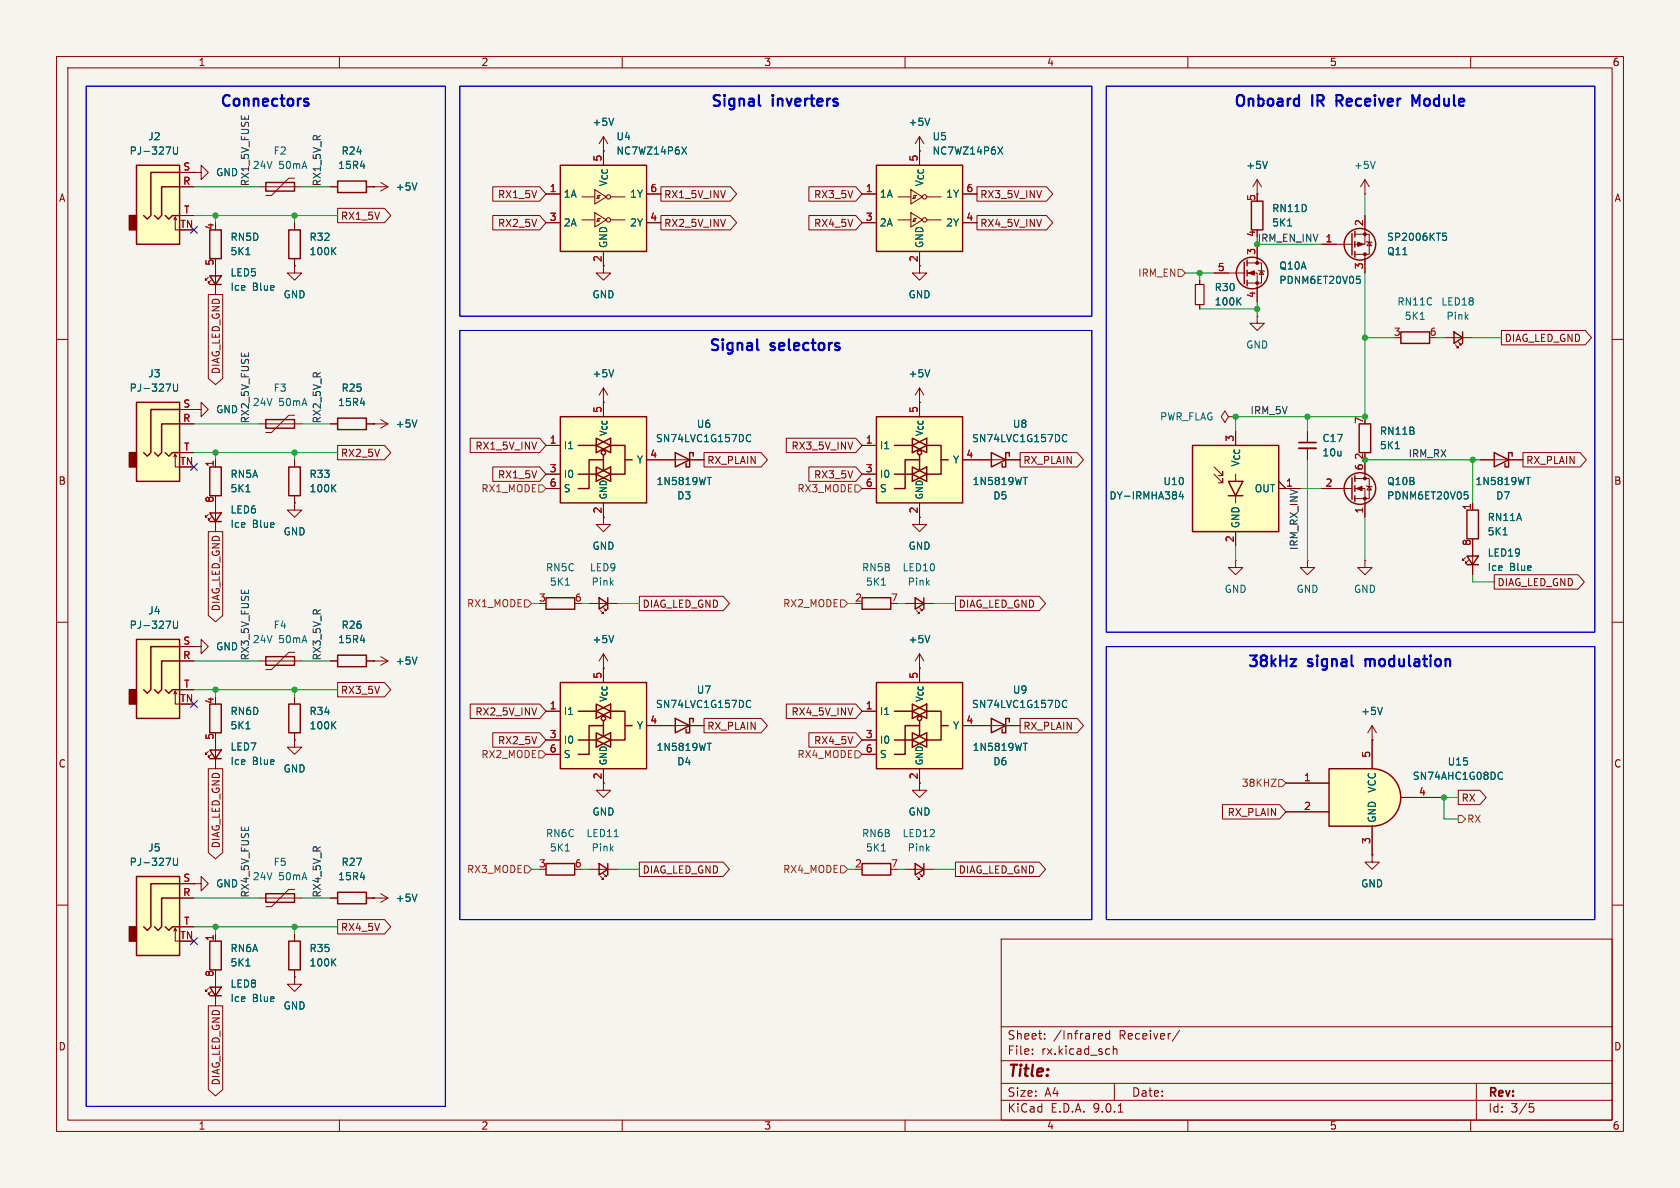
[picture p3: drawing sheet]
<svg xmlns="http://www.w3.org/2000/svg" width="297mm" height="210mm" viewBox="0 0 297 210" stroke-linecap="round" stroke-linejoin="round" font-family="sans-serif">
<path d="M0 0h297v210h-297z" fill="#f5f4ef" stroke="#f5f4ef" stroke-width=".18"/>
<g fill="none" stroke="#840000" stroke-width=".18">
<path d="M10 10h277v190h-277zM12 12h273v186h-273zM60 10v2M110 10v2M160 10v2M210 10v2M260 10v2M222.2 31.8l-.7 1.2M222.2 31.8l.8 1.2M222.2 31.8v2.5M241.3 38.1v5.1h-1.8M241.3 34.3h.1"/>
<path d="M241.3 31.8v2.5M241.3 31.8l-.8 1.2M241.3 31.8l.8 1.2M36.8 49l-.5 .5v-.2v.2h.3M37.3 49.5l-.5 .5v-.2v.2h.3M38.1 47v5.1M106.7 47v1.3h1.2l-1.2 1.2-1.3-1.2h1.3M162.6 47v1.3h1.2l-1.2 1.2-1.3-1.2h1.3M233.7 43.2h5.3M239.5 41.4h2.6v3.6h-2.6M241.3 45v3.3M241.6 42.7l.1 .1h.7l.2 .1"/>
<path d="M242.1 42.8l.3 .6h-.7zM10 60h2M106.7 71.1h.1M106.7 68.6l-.8 1.3M106.7 68.6l.7 1.3M106.7 68.6v2.5M285 60h2M106.7 91.4v1.3h1.2l-1.2 1.3-1.3-1.3h1.3M162.6 91.4v1.3h1.2l-1.2 1.3-1.3-1.3h1.3M231.1 99.1v1.2h1.3l-1.3 1.3-1.2-1.3h1.2M231.1 99.1h.1M233.7 86.4h5.3"/>
<path d="M239.5 84.6h2.6v3.5h-2.6M239.5 86.4h1.8v5M241.3 81.3v3.3M241.6 85.9l.1 .1h.7l.2 .1M242.1 86l.3 .6h-.7zM259.1 98.6l-.5 .5v-.3v.3h.2M259.6 99.1l-.5 .5v-.3v.3h.2M260.3 88.9v1.3M260.3 96.5v5.1M261.6 81.3h7.6M10 110h2M104.1 106.7h5.1"/>
<path d="M106.2 108l.5 .5h-.3h.3v-.3M106.7 107.4l.5 .6h-.3h.3v-.3M106.7 118.1h.1M106.7 115.6v2.5M106.7 115.6l-.8 1.2M106.7 115.6l.7 1.2M160 106.7h5.1M162.1 108l.5 .5h-.3h.3v-.3M162.6 107.4l.5 .6h-.3h.3v-.3M285 110h2M10 160h2M177 166h108v32h-108z"/>
<path d="M285 160h2M60 198v2M110 198v2M160 198v2M177 194.5h108M177 191.5h108M177 187.5h108M177 181.5h108M182.5 186.3v.1M182.5 185.5v.1M184.7 183.6v.1M184.7 182.8v.1"/>
<path d="M194.4 182.7l.4 .1 .1 .3-.7 .1M194.8 183.6l-.4 .1M196.2 182.8l-.5-.1-.2 .3v.4l.1 .2h.6M196.2 182.2v1.5M196.8 184.9v1.5M196.8 185.5l.2-.1 .4 .1 .1 .9M197 191.5v3M197.7 196.6h.8M208.5 182.1l-1.3 2M210 198v2M260 198v2M261 191.5v6.5"/>
<path d="M270.4 195.1h.7M270.5 195.7h.4l.3 .3-.2 .5-.5 .1"/>
</g>
<g fill="none" stroke="#840000" stroke-width=".25">
<path d="M221.2 35.6h2.1v5h-2.1zM37.1 48.8h2l-1 1.5zM37.1 50.3h2M239 41.3v3.8M239.5 40.9v1M239.5 42.7v1M239.5 44.5v1M240.3 74.9h2v5.1h-2zM239 84.5v3.8M239.5 84.1v1M239.5 85.9v1M239.5 87.6v1"/>
<path d="M259.3 90.2h2.1v5.1h-2.1zM259.3 98.3h2.1l-1.1 1.5zM259.3 99.8h2.1M264.2 80l2.5 1.3-2.5 1.3zM267.3 80.6v-.6h-.6v2.6h-.6v-.7M105.9 105.7l1.5 1-1.5 1zM107.4 105.7v2M152.4 105.7h5.1v2h-5.1zM161.8 105.7l1.5 1-1.5 1zM163.3 105.7v2"/>
<circle cx="240.4" cy="43.2" r="2.79"/>
<circle cx="240.4" cy="86.4" r="2.79"/>
</g>
<g fill="none" stroke="#006464" stroke-width=".18">
<path d="M224.1 28.5l-.5 1.3M227.6 39.9h.7M243.1 28.5l-.4 1.3M255.1 41.2h.6M255.2 41.7h.3l.2 .2v.5l-.5 .1M108.5 65.3l-.4 1.3M246.7 79.3h.7M258.9 86.9h.6M259 87.4h.3l.3 .3-.2 .4-.4 .1M265.7 94.6h.7M269.8 84.4h.7M108.5 112.3l-.4 1.3"/>
<path d="M155.8 103.4h.7"/>
</g>
<g fill="#840000" stroke="#840000" stroke-width=".18">
<path d="M240 42.8l1 .4-1 .4z"/>
<path d="M239.8 86.4l1-.4v.7z"/>
<circle cx="241.3" cy="45" r=".25"/>
<circle cx="241.3" cy="41.4" r=".25"/>
<circle cx="241.3" cy="84.6" r=".25"/>
<circle cx="241.3" cy="88.1" r=".25"/>
</g>
<path d="M24.1 154.9h7.6v14h-7.6z" fill="#ffffc2"/>
<path d="M22.9 163.8h1.2v2.6h-1.2z" fill="#840000" stroke="#840000" stroke-width=".25"/>
<path d="M59.7 32h5.1v2h-5.1zM24.1 154.9h7.6v14h-7.6zM31.7 158.8h-3.1v5l-.7 .7-.6-.7M31.7 156.2h-5v7.6l-.7 .7-.6-.7M29.2 163.8l.6 .7 .7-.7h1.2" fill="none" stroke="#840000" stroke-width=".25"/>
<path d="M58.4 33h1.3M64.8 33h1.2M66 116.8h.1M66 116.8h2.6M67.3 116.1l1.3 .7M68.6 116.8l-1.3 .8M31.7 156.2h2.6M31.7 158.8h2.6M30.7 164.6l.3-.5v2.3h.7M31 164.1l.2 .5M31.7 163.8h2.6" fill="none" stroke="#840000" stroke-width=".18"/>
<path d="M63.7 29.4h.8M73.7 116.1l-.4 1.3M30.7 151.7v1l.2 .3 .4-.1 .1-.2v-1" fill="none" stroke="#006464" stroke-width=".18"/>
<path d="M24.1 29.2h7.6v14h-7.6z" fill="#ffffc2"/>
<path d="M22.9 38.1h1.2v2.5h-1.2z" fill="#840000" stroke="#840000" stroke-width=".25"/>
<path d="M24.1 29.2h7.6v14h-7.6zM29.2 38.1l.6 .6 .7-.6h1.2M31.7 33h-3.1v5.1l-.7 .6-.6-.6M31.7 30.5h-5v7.6l-.7 .6-.6-.6M47 32.3h5.1v1.5h-5.1zM37.1 40.6h2v5.1h-2zM51.1 40.6h2v5.1h-2zM175.3 80l2.5 1.3-2.5 1.3zM178.4 80.6v-.6h-.6v2.6h-.6v-.7" fill="none" stroke="#840000" stroke-width=".25"/>
<g fill="none" stroke="#840000" stroke-width=".18">
<path d="M30.7 38.9l.3-.5v2.2h.7M31 38.4l.2 .5M31.7 30.5h2.6M31.7 33h2.6M31.7 38.1h2.6M34.3 30.5h1.3v1.3l1.2-1.3-1.2-1.3v1.3M34.3 30.5h.1M45.7 33h7.6M52.1 31.5h-1l-3.1 3h-1M52.1 39.4v1.2M66 33h.1M66 33h2.6"/>
<path d="M67.3 32.3l1.3 .7M68.6 33l-1.3 .8M52.1 47v1.3h-1.3l1.3 1.2 1.2-1.2h-1.2M52.1 47h.1M52.1 45.7v1.3M66 74.9h.1M66 74.9h2.6M67.3 74.2l1.3 .7M68.6 74.9l-1.3 .8M162.6 71.1h.1M162.6 68.6l-.8 1.3M162.6 68.6l.7 1.3"/>
<path d="M162.6 68.6v2.5M52.1 88.9v1.3h-1.3l1.3 1.2 1.2-1.2h-1.2M52.1 88.9h.1M172.7 81.3h7.6M218.4 99.1v1.2h1.3l-1.3 1.3-1.2-1.3h1.2M218.4 99.1h.1"/>
</g>
<path d="M30.7 26v1l.2 .2h.4l.1-.2v-1M73.7 32.3l-.4 1.3M43.5 45h.7M58.8 44.3l.6 .7M59.4 43.8l-.7 .7M73.7 74.2l-.4 1.3M164.4 65.3l-.4 1.3M180.9 84.4h.7" fill="none" stroke="#006464" stroke-width=".18"/>
<path d="M154.9 73.7h15.3v15.2h-15.3z" fill="#ffffc2"/>
<path d="M158.1 78.7h3.2M158.1 83.8h3.2" fill="none" stroke="#ffffc2" stroke-width=".18"/>
<path d="M166.4 81.3h1.2z" fill="#ffffc2"/>
<g fill="none" stroke="#840000" stroke-width=".25">
<path d="M154.9 73.7h15.3v15.2h-15.3zM158.1 78.7h3.2M161.3 77.5l1.3 .6-1.3 .6zM161.3 78.7l1.3 .7-1.3 .6zM162.6 78.1l1.2-.6v1.2zM162.6 79.4l1.2-.7v1.3zM163.8 78.7h2.6v5.1h-2.6M158.1 83.8h3.2M161.3 82.6l1.3 .6-1.3 .6zM161.3 83.8l1.3 .7-1.3 .6zM162.6 81.3h-2.6v5.1h-1.9M162.6 83.2l1.2-.6v1.2z"/>
<path d="M162.6 84.5l1.2-.7v1.3zM162.6 80.5v2.7M166.4 81.3h1.2"/>
<circle cx="162.6" cy="80" r=".38"/>
</g>
<path d="M152.4 78.7h2.5M162.6 71.1v2.6M152.4 83.8h2.5M152.4 86.4h2.5M162.6 88.9v2.5M170.2 81.3h2.5M162.6 118.1h.1M162.6 115.6v2.5M162.6 115.6l-.8 1.2M162.6 115.6l.7 1.2" fill="none" stroke="#840000" stroke-width=".18"/>
<path d="M187.9 77.9l.3 .2 .4-.1M188.6 76.9l-.4-.1-.3 .2M164.4 112.3l-.4 1.3" fill="none" stroke="#006464" stroke-width=".18"/>
<path d="M99.1 120.7h15.2v15.2h-15.2z" fill="#ffffc2"/>
<path d="M102.2 125.7h3.2M102.2 130.8h3.2" fill="none" stroke="#ffffc2" stroke-width=".18"/>
<path d="M110.5 128.3h1.3z" fill="#ffffc2"/>
<g fill="none" stroke="#840000" stroke-width=".25">
<path d="M47 116.1h5.1v1.5h-5.1zM59.7 115.8h5.1v2.1h-5.1zM99.1 120.7h15.2v15.2h-15.2zM102.2 125.7h3.2M102.2 130.8h3.2M105.4 124.5l1.3 .6-1.3 .6zM105.4 125.7l1.3 .7-1.3 .6zM105.4 129.5l1.3 .7-1.3 .6zM105.4 130.8l1.3 .6-1.3 .7zM106.7 128.3h-2.6v5.1h-1.9M106.7 125.1l1.2-.6v1.2zM106.7 126.4l1.2-.7v1.3z"/>
<path d="M106.7 130.2l1.2-.7v1.3zM106.7 131.4l1.2-.6v1.3zM106.7 127.5v2.7M107.9 125.7h2.6v5.1h-2.6M110.5 128.3h1.3M47 158h5.1v1.5h-5.1zM59.7 157.7h5.1v2.1h-5.1z"/>
<circle cx="106.7" cy="127" r=".38"/>
</g>
<g fill="none" stroke="#840000" stroke-width=".18">
<path d="M45.7 116.8h7.6M52.1 115.3h-1l-3.1 3.1h-1M58.4 116.8h1.3M64.8 116.8h1.2M106.7 118.1v2.6M96.5 125.7h2.6M96.5 130.8h2.6M96.5 133.4h2.6M106.7 135.9v2.5M114.3 128.3h2.5M34.3 156.2h1.3v1.3l1.2-1.3-1.2-1.3v1.3M34.3 156.2h.1"/>
<path d="M45.7 158.8h7.6M52.1 157.2h-1l-3.1 3.1h-1M58.4 158.8h1.3M64.8 158.8h1.2"/>
</g>
<path d="M63.7 113.2h.8M132 124.9l.4 .2 .3-.1M132.7 123.9l-.3-.1-.4 .2M63.7 155.1h.8" fill="none" stroke="#006464" stroke-width=".18"/>
<path d="M99.1 73.7h15.2v15.2h-15.2z" fill="#ffffc2"/>
<path d="M102.2 78.7h3.2M102.2 83.8h3.2" fill="none" stroke="#ffffc2" stroke-width=".18"/>
<path d="M110.5 81.3h1.3z" fill="#ffffc2"/>
<g fill="none" stroke="#840000" stroke-width=".25">
<path d="M99.1 73.7h15.2v15.2h-15.2zM102.2 78.7h3.2M105.4 77.5l1.3 .6-1.3 .6zM105.4 78.7l1.3 .7-1.3 .6zM106.7 78.1l1.2-.6v1.2zM106.7 79.4l1.2-.7v1.3zM107.9 78.7h2.6v5.1h-2.6M102.2 83.8h3.2M105.4 82.6l1.3 .6-1.3 .6zM105.4 83.8l1.3 .7-1.3 .6zM106.7 81.3h-2.6v5.1h-1.9M106.7 83.2l1.2-.6v1.2z"/>
<path d="M106.7 84.5l1.2-.7v1.3zM106.7 80.5v2.7M110.5 81.3h1.3M96.5 105.7h5.1v2h-5.1zM119.4 127l2.5 1.3-2.5 1.2zM122.6 127.6v-.6h-.7v2.5h-.6v-.6M175.3 127l2.5 1.3-2.5 1.2zM178.4 127.6v-.6h-.6v2.5h-.6v-.6M96.5 152.7h5.1v2h-5.1zM105.9 152.7l1.5 1-1.5 1zM107.4 152.7v2M152.4 152.7h5.1v2h-5.1z"/>
<circle cx="106.7" cy="80" r=".38"/>
</g>
<g fill="none" stroke="#840000" stroke-width=".18">
<path d="M96.5 78.7h2.6M106.7 71.1v2.6M96.5 83.8h2.6M96.5 86.4h2.6M106.7 88.9v2.5M114.3 81.3h2.5M52.1 130.8v1.3h-1.3l1.3 1.3 1.2-1.3h-1.2M52.1 130.8h.1M106.7 138.4v1.3h1.2l-1.2 1.3-1.3-1.3h1.3M116.8 128.3h7.7M162.6 138.4v1.3h1.2l-1.2 1.3-1.3-1.3h1.3M172.7 128.3h7.6"/>
<path d="M104.1 153.7h5.1M106.2 154.9l.5 .5h-.3h.3v-.2M106.7 154.4l.5 .5h-.3h.3v-.2"/>
</g>
<path d="M132 77.9l.4 .2 .3-.1M132.7 76.9l-.3-.1-.4 .2M99.9 103.4h.8M125 131.4h.7M180.9 131.4h.7M99.9 150.4h.8M108.6 147.9h.7M155.8 150.4h.7" fill="none" stroke="#006464" stroke-width=".18"/>
<path d="M154.9 120.7h15.3v15.2h-15.3z" fill="#ffffc2"/>
<path d="M158.1 125.7h3.2M158.1 130.8h3.2" fill="none" stroke="#ffffc2" stroke-width=".18"/>
<path d="M166.4 128.3h1.2z" fill="#ffffc2"/>
<g fill="none" stroke="#840000" stroke-width=".25">
<path d="M247.6 58.7h5.1v2h-5.1zM154.9 120.7h15.3v15.2h-15.3zM158.1 125.7h3.2M158.1 130.8h3.2M161.3 124.5l1.3 .6-1.3 .6zM161.3 125.7l1.3 .7-1.3 .6zM161.3 129.5l1.3 .7-1.3 .6zM161.3 130.8l1.3 .6-1.3 .7zM162.6 128.3h-2.6v5.1h-1.9M162.6 125.1l1.2-.6v1.2zM162.6 126.4l1.2-.7v1.3zM162.6 130.2l1.2-.7v1.3z"/>
<path d="M162.6 131.4l1.2-.6v1.3zM162.6 127.5v2.7M163.8 125.7h2.6v5.1h-2.6M166.4 128.3h1.2M161.8 152.7l1.5 1-1.5 1zM163.3 152.7v2"/>
<circle cx="162.6" cy="127" r=".38"/>
</g>
<path d="M162.6 118.1v2.6M152.4 125.7h2.5M152.4 130.8h2.5M152.4 133.4h2.5M162.6 135.9v2.5M170.2 128.3h2.5M160 153.7h5.1M162.1 154.9l.5 .5h-.3h.3v-.2M162.6 154.4l.5 .5h-.3h.3v-.2" fill="none" stroke="#840000" stroke-width=".18"/>
<path d="M251.1 56.5h.7M187.9 124.9l.3 .2 .4-.1M188.6 123.9l-.4-.1-.3 .2" fill="none" stroke="#006464" stroke-width=".18"/>
<path d="M210.8 78.7h15.3v15.3h-15.3z" fill="#ffffc2"/>
<g fill="none" stroke="#840000" stroke-width=".18">
<path d="M212.1 49.5v.8M212.1 53.8v.8M214.6 48.3h5.4M220.5 46.5h2.5v3.5h-2.5M220.5 48.3h1.7v5M222.2 55.9v1.3h1.3l-1.3 1.2-1.2-1.2h1.2M222.2 55.9h.1M222.2 43.2v3.3M222.5 47.8l.1 .1h.8l.1 .1M223 47.9l.4 .6h-.8zM255.3 59.7h5M217.2 73.7l-.7-1.1-.6 1.1 .6 1 .7-1h1.2"/>
<path d="M218.4 73.7h.1M231.1 76.2v2M231.1 79.2v2.1M257.3 61l.5 .5h-.2h.2v-.3M257.8 60.5l.5 .5h-.2h.2v-.3M116.8 81.3h7.7M214.6 82.6l1.6 1.5v-.8v.8h-.8M214.6 83.8l1.6 1.5v-.7v.7h-.8M218.4 83.8v1.3M218.4 87.6v1.3M218.4 94v2.5M226.1 86.4h3.8"/>
<path d="M226.1 85.1l1.2 1.3M241.3 99.1v1.2h1.3l-1.3 1.3-1.3-1.3h1.3M241.3 99.1h.1M34.3 114.3h1.3v1.3l1.2-1.3-1.2-1.3v1.3M34.3 114.3h.1M36.8 132.8l-.5 .6v-.3v.3h.3M37.3 133.4l-.5 .5v-.3v.3h.3M38.1 130.8v5.1M52.1 123.2v1.3M52.1 129.5v1.3M66 158.8h.1M66 158.8h2.6"/>
<path d="M67.3 158l1.3 .8M68.6 158.8l-1.3 .7M36.8 174.8l-.5 .5v-.3v.3h.3M37.3 175.3l-.5 .5v-.3v.3h.3M38.1 165.1v1.3M38.1 172.7v5.1M52.1 172.7v1.3h-1.3l1.3 1.3 1.2-1.3h-1.2M52.1 172.7h.1M52.1 165.1v1.3M52.1 171.5v1.2"/>
</g>
<g fill="none" stroke="#840000" stroke-width=".25">
<path d="M220 46.4v3.8M220.5 46v1M220.5 47.8v1M220.5 49.5v1M257 58.7l1.6 1-1.6 1zM258.6 58.7v2M210.8 78.7h15.3v15.3h-15.3zM119.4 80l2.5 1.3-2.5 1.3zM122.6 80.6v-.6h-.7v2.6h-.6v-.7M217.2 85.1h2.5l-1.3 2.5zM217.2 87.6h2.5M37.1 124.5h2v5h-2z"/>
<path d="M37.1 132.6h2l-1 1.5zM37.1 134.1h2M51.1 124.5h2v5h-2zM37.1 166.4h2v5.1h-2zM37.1 174.5h2l-1 1.5zM37.1 176h2M51.1 166.4h2v5.1h-2z"/>
<circle cx="221.4" cy="48.3" r="2.79"/>
</g>
<g fill="none" stroke="#006464" stroke-width=".18">
<path d="M218.9 53.2l.5 .7M219.4 52.6l-.7 .8M239.8 48.8h.6M240 49.3h.3l.2 .3-.1 .4-.4 .1M125 84.4h.7M208.8 86.9l-.3 .9h.8M209.1 87.4v.8M43.5 128.8h.7M58.8 128.1l.6 .7M59.4 127.6l-.7 .7M73.7 158.1l-.4 1.2M43.5 170.8h.7"/>
<path d="M58.8 170l.6 .8M59.4 169.5l-.7 .7"/>
</g>
<path d="M229.6 78.2h3.1" fill="none" stroke="#840000" stroke-width=".3"/>
<path d="M229.6 79.2h3.1" fill="none" stroke="#840000" stroke-width=".33"/>
<path d="M211.3 50.3h1.6v3.5h-1.6z" fill="none" stroke="#840000" stroke-width=".2"/>
<g fill="#840000" stroke="#840000" stroke-width=".18">
<path d="M220.7 48.3l1-.4v.7z"/>
<circle cx="222.2" cy="46.5" r=".25"/>
<circle cx="222.2" cy="50" r=".25"/>
</g>
<path d="M154.9 29.2h15.3v15.3h-15.3z" fill="#ffffc2"/>
<path d="M154.9 29.2h15.3v15.3h-15.3z" fill="none" stroke="#840000" stroke-width=".25"/>
<g fill="none" stroke="#840000" stroke-width=".18">
<path d="M106.7 24.1l-.8 1.3M106.7 24.1l.7 1.3M106.7 24.1v2.6M152.4 34.3h2.5M152.4 39.4h2.5M158.7 34.8h2.3M158.7 38.9h2.3M161 33.5l2.1 1.3-2.1 1.3zM161 37.6l2.1 1.3-2.1 1.2zM161.3 35.1h.5v-.6h-.3v.6M161.3 39.1h.5v-.5h-.3v.5M161.8 34.5h.3"/>
<path d="M161.8 38.6h.3M163.8 34.8h2.6M163.8 38.9h2.6M170.2 34.3h2.5M170.2 39.4h2.5M162.6 44.5v2.5M242.6 130.8h.1M242.6 128.3l-.8 1.2M242.6 128.3l.7 1.2M242.6 128.3v2.5"/>
<circle cx="163.4" cy="34.8" r=".38"/>
<circle cx="163.4" cy="38.9" r=".38"/>
</g>
<path d="M108.5 20.9l-.4 1.3M176.4 26l.9 1.2M177.3 26l-.9 1.2M244.4 125l-.4 1.3" fill="none" stroke="#006464" stroke-width=".18"/>
<path d="M242.6 135.9a5.1 5.1 0 0 1 5 5.1 5.1 5.1 0 0 1-5 5.1z" fill="#ffffc2" stroke="#ffffc2" stroke-width=".18"/>
<path d="M234.9 135.9h7.7v10.2h-7.7z" fill="#ffffc2"/>
<path d="M234.9 135.9h7.7a5.1 5.1 0 0 1 5 5.1 5.1 5.1 0 0 1-5 5.1h-7.7z" fill="none" stroke="#840000" stroke-width=".25"/>
<path d="M162.6 24.1l-.8 1.3M162.6 24.1l.7 1.3M162.6 24.1v2.6M227.3 138.4h7.6M242.6 130.8v5.1M227.3 143.5h7.6M242.6 151.1v1.3h1.2l-1.2 1.3-1.3-1.3h1.3M242.6 151.1h.1M242.6 146.1v5M247.6 141h7.7" fill="none" stroke="#840000" stroke-width=".18"/>
<path d="M164.4 20.9l-.4 1.3M265.2 136.5l.4 .1M265.6 137.7l-.4 .1" fill="none" stroke="#006464" stroke-width=".18"/>
<path d="M99.1 29.2h15.2v15.3h-15.2z" fill="#ffffc2"/>
<path d="M99.1 29.2h15.2v15.3h-15.2zM47 74.2h5.1v1.5h-5.1zM59.7 73.9h5.1v2h-5.1zM37.1 82.6h2v5h-2zM51.1 82.6h2v5h-2z" fill="none" stroke="#840000" stroke-width=".25"/>
<g fill="none" stroke="#840000" stroke-width=".18">
<path d="M96.5 34.3h2.6M96.5 39.4h2.6M102.9 34.8h2.3M102.9 38.9h2.3M105.2 33.5l2 1.3-2 1.3zM105.2 37.6l2 1.3-2 1.2zM105.4 35.1h.5v-.6h-.2v.6M105.4 39.1h.5v-.5h-.2v.5M105.9 34.5h.3M105.9 38.6h.3M107.9 34.8h2.6M107.9 38.9h2.6"/>
<path d="M114.3 34.3h2.5M114.3 39.4h2.5M106.7 44.5v2.5M45.7 74.9h7.6M52.1 73.4h-1l-3.1 3.1h-1M58.4 74.9h1.3M64.8 74.9h1.2M38.1 81.3v1.3M52.1 81.3v1.3M52.1 87.6v1.3"/>
<circle cx="107.6" cy="34.8" r=".38"/>
<circle cx="107.6" cy="38.9" r=".38"/>
</g>
<path d="M120.5 26l.9 1.2M121.4 26l-.9 1.2M63.7 71.3h.8M43.5 86.9h.7M58.8 86.2l.6 .7M59.4 85.7l-.7 .7" fill="none" stroke="#006464" stroke-width=".18"/>
<path d="M24.1 113h7.6v14h-7.6z" fill="#ffffc2"/>
<path d="M22.9 121.9h1.2v2.6h-1.2z" fill="#840000" stroke="#840000" stroke-width=".25"/>
<path d="M37.1 90.7h2l-1 1.5zM37.1 92.2h2M24.1 113h7.6v14h-7.6zM31.7 116.8h-3.1v5.1l-.7 .7-.6-.7M31.7 114.3h-5v7.6l-.7 .7-.6-.7M29.2 121.9l.6 .7 .7-.7h1.2" fill="none" stroke="#840000" stroke-width=".25"/>
<path d="M34.3 72.4h1.3v1.3l1.2-1.3-1.2-1.3v1.3M34.3 72.4h.1M36.8 90.9l-.5 .5v-.2v.2h.3M37.3 91.4l-.5 .5v-.2v.2h.3M38.1 88.9v5.1M31.7 114.3h2.6M31.7 116.8h2.6M30.7 122.7l.3-.5v2.3h.7M31 122.2l.2 .5M31.7 121.9h2.6" fill="none" stroke="#840000" stroke-width=".18"/>
<path d="M30.7 109.8v1l.2 .3 .4-.1 .1-.2v-1" fill="none" stroke="#006464" stroke-width=".18"/>
<path d="M24.1 71.1h7.6v14h-7.6z" fill="#ffffc2"/>
<path d="M22.9 80h1.2v2.6h-1.2z" fill="#840000" stroke="#840000" stroke-width=".25"/>
<path d="M24.1 71.1h7.6v14h-7.6zM31.7 74.9h-3.1v5.1l-.7 .6-.6-.6M31.7 72.4h-5v7.6l-.7 .6-.6-.6M29.2 80l.6 .6 .7-.6h1.2" fill="none" stroke="#840000" stroke-width=".25"/>
<g fill="none" stroke="#840000" stroke-width=".18">
<path d="M31.7 33h2.6M31.7 30.5h2.6M31.7 38.1h2.6M34.3 30.5h.1M52.1 39.4v1.2M58.4 33h1.3M59.7 36.8h8.3l1.1 1.3-1.1 1.3h-8.3zM64.8 33h1.2M66 33h.1M87.1 38.1h8.3l1.1 1.3-1.1 1.2h-8.3zM87.1 33h8.3l1.1 1.3-1.1 1.3h-8.3zM96.5 34.3h2.6"/>
<path d="M96.5 39.4h2.6M114.3 34.3h2.5M114.3 39.4h2.5M116.8 38.1h12.3l1.1 1.3-1.1 1.2h-12.3zM116.8 33h12.3l1.1 1.3-1.1 1.3h-12.3zM143 33h8.3l1.1 1.3-1.1 1.3h-8.3zM143 38.1h8.3l1.1 1.3-1.1 1.2h-8.3zM152.4 34.3h2.5M152.4 39.4h2.5M170.2 34.3h2.5M170.2 39.4h2.5M172.7 33h12.3l1.1 1.3-1.1 1.3h-12.3z"/>
<path d="M172.7 38.1h12.3l1.1 1.3-1.1 1.2h-12.3zM241.3 38.1v2.5M36.8 52.1h2.6v14.8l-1.3 1.1-1.3-1.1zM38.1 47v1.8M38.1 50.3v1.8M52.1 47h.1M52.1 45.7v1.3M106.7 44.5v2.5M162.6 44.5v2.5M212.1 49.5v.8M212.1 53.8v.8M214.6 48.3h2.6"/>
<path d="M222.2 43.2v2.5M222.2 50.8v2.5M233.7 43.2h2.5M241.3 45.7v2.6M265.4 58.4h14.9l1.1 1.3-1.1 1.3h-14.9zM31.7 72.4h2.6M31.7 74.9h2.6M34.3 72.4h.1M58.4 74.9h1.3M59.7 78.7h8.3l1.1 1.3-1.1 1.3h-8.3zM64.8 74.9h1.2M66 74.9h.1"/>
<path d="M83.1 77.5h12.3l1.1 1.2-1.1 1.3h-12.3zM96.5 78.7h2.6M106.7 71.1h.1M106.7 71.1v2.6M139 77.5h12.3l1.1 1.2-1.1 1.3h-12.3zM152.4 78.7h2.5M162.6 71.1h.1M162.6 71.1v2.6M231.1 76.2v2M231.1 79.2v2.1M30.7 80.8l.3-.5v2.3h.7M31 80.3l.2 .5"/>
<path d="M31.7 80h2.6M36.8 94h2.6v14.8l-1.3 1.1-1.3-1.1zM38.1 81.3v1.3M38.1 88.9v1.8M38.1 92.2v1.8M52.1 88.9h.1M52.1 81.3v1.3M52.1 87.6v1.3M87.1 82.5h8.3l1.1 1.3-1.1 1.3h-8.3zM96.5 83.8h2.6M96.5 86.4h2.6M106.7 88.9v2.5"/>
<path d="M114.3 81.3h5.1M121.9 81.3h2.6M124.5 80h10.1l1.1 1.3-1.1 1.3h-10.1zM143 82.5h8.3l1.1 1.3-1.1 1.3h-8.3zM152.4 83.8h2.5M152.4 86.4h2.5M162.6 88.9v2.5M170.2 81.3h5.1M177.8 81.3h2.5M180.3 80h10.1l1.2 1.3-1.2 1.3h-10.1zM218.4 94v2.5M226.1 86.4h3.8"/>
<path d="M226.1 85.1l1.2 1.3M233.7 86.4h2.5M241.3 81.3v2.5M241.3 88.9v2.5M260.3 88.9v1.3M260.3 96.5v1.8M260.3 99.8v1.8M261.6 81.3h2.6M266.7 81.3h2.5M269.2 80h10.1l1.2 1.3-1.2 1.3h-10.1zM31.7 114.3h2.6M31.7 116.8h2.6"/>
<path d="M34.3 114.3h.1M58.4 116.8h1.3M64.8 116.8h1.2M66 116.8h.1M106.7 118.1h.1M106.7 118.1v2.6M113 105.4h14.9l1.1 1.3-1.1 1.3h-14.9zM162.6 118.1h.1M162.6 118.1v2.6M168.9 105.4h14.8l1.1 1.3-1.1 1.3h-14.8zM264.2 101.6h14.8l1.1 1.3-1.1 1.2h-14.8zM31.7 121.9h2.6"/>
<path d="M36.8 135.9h2.6v14.8l-1.3 1.1-1.3-1.1zM38.1 130.8v1.8M38.1 134.1v1.8M52.1 130.8h.1M52.1 123.2v1.3M52.1 129.5v1.3M59.7 120.6h8.3l1.1 1.3-1.1 1.3h-8.3zM83.1 124.5h12.3l1.1 1.2-1.1 1.3h-12.3zM87.1 129.5h8.3l1.1 1.3-1.1 1.3h-8.3zM96.5 125.7h2.6M96.5 130.8h2.6M96.5 133.4h2.6"/>
<path d="M106.7 135.9v2.5M114.3 128.3h5.1M121.9 128.3h2.6M124.5 127h10.1l1.1 1.3-1.1 1.2h-10.1zM139 124.5h12.3l1.1 1.2-1.1 1.3h-12.3zM143 129.5h8.3l1.1 1.3-1.1 1.3h-8.3zM152.4 125.7h2.5M152.4 130.8h2.5M152.4 133.4h2.5M162.6 135.9v2.5M170.2 128.3h5.1M177.8 128.3h2.5"/>
<path d="M180.3 127h10.1l1.2 1.3-1.2 1.2h-10.1zM227.3 138.4h7.6M242.6 130.8h.1M242.6 130.8v5.1M257.8 139.7h3.8l1.1 1.3-1.1 1.2h-3.8zM31.7 156.2h2.6M31.7 158.8h2.6M34.3 156.2h.1M58.4 158.8h1.3M64.8 158.8h1.2M66 158.8h.1M113 152.4h14.9l1.1 1.3-1.1 1.2h-14.9z"/>
<path d="M168.9 152.4h14.8l1.1 1.3-1.1 1.2h-14.8zM216.1 142.2h10.1l1.1 1.3-1.1 1.3h-10.1zM227.3 143.5h7.6M242.6 151.1h.1M242.6 146.1v5M247.6 141h7.7M31.7 163.8h2.6M36.8 177.8h2.6v14.8l-1.3 1.1-1.3-1.1zM38.1 165.1v1.3M38.1 172.7v1.8M38.1 176v1.8M52.1 172.7h.1"/>
<path d="M52.1 165.1v1.3M52.1 171.5v1.2M59.7 162.6h8.3l1.1 1.2-1.1 1.3h-8.3z"/>
</g>
<g fill="none" stroke="#006464" stroke-width=".18">
<path d="M30.7 26v1l.2 .2h.4l.1-.2v-1M63.7 29.4h.8M73.7 32.3l-.4 1.3M108.5 20.9l-.4 1.3M120.5 26l.9 1.2M121.4 26l-.9 1.2M164.4 20.9l-.4 1.3M176.4 26l.9 1.2M177.3 26l-.9 1.2M224.1 28.5l-.5 1.3M227.6 39.9h.7M43.5 45h.7"/>
<path d="M58.8 44.3l.6 .7M59.4 43.8l-.7 .7M218.9 53.2l.5 .7M219.4 52.6l-.7 .8M239.8 48.8h.6M240 49.3h.3l.2 .3-.1 .4-.4 .1M255.1 41.2h.6M255.2 41.7h.3l.2 .2v.5l-.5 .1M30.7 67.9v1l.2 .3 .4-.1 .1-.2v-1M63.7 71.3h.8M73.7 74.2l-.4 1.3M108.5 65.3l-.4 1.3"/>
<path d="M132 77.9l.4 .2 .3-.1M132.7 76.9l-.3-.1-.4 .2M164.4 65.3l-.4 1.3M187.9 77.9l.3 .2 .4-.1M188.6 76.9l-.4-.1-.3 .2M246.7 79.3h.7M43.5 86.9h.7M58.8 86.2l.6 .7M59.4 85.7l-.7 .7M125 84.4h.7M180.9 84.4h.7M208.8 86.9l-.3 .9h.8"/>
<path d="M209.1 87.4v.8M258.9 86.9h.6M259 87.4h.3l.3 .3-.2 .4-.4 .1M265.7 94.6h.7M269.8 84.4h.7M30.7 109.8v1l.2 .3 .4-.1 .1-.2v-1M63.7 113.2h.8M73.7 116.1l-.4 1.3M108.5 112.3l-.4 1.3M164.4 112.3l-.4 1.3M43.5 128.8h.7M58.8 128.1l.6 .7"/>
<path d="M59.4 127.6l-.7 .7M125 131.4h.7M132 124.9l.4 .2 .3-.1M132.7 123.9l-.3-.1-.4 .2M180.9 131.4h.7M187.9 124.9l.3 .2 .4-.1M188.6 123.9l-.4-.1-.3 .2M244.4 125l-.4 1.3M265.2 136.5l.4 .1M265.6 137.7l-.4 .1M30.7 151.7v1l.2 .3 .4-.1 .1-.2v-1M63.7 155.1h.8"/>
<path d="M73.7 158.1l-.4 1.2M43.5 170.8h.7M58.8 170l.6 .8M59.4 169.5l-.7 .7"/>
</g>
<path d="M208.3 47.6h.6l.6 .7-.6 .6h-.6zM95.2 85.7h.7l.6 .7-.6 .6h-.7zM151.1 85.7h.7l.6 .7-.6 .6h-.7zM92.7 106h.6l.7 .7-.7 .6h-.6zM148.6 106h.6l.7 .7-.7 .6h-.6zM95.2 132.7h.7l.6 .7-.6 .6h-.7zM151.1 132.7h.7l.6 .7-.6 .6h-.7zM224.7 137.7h.9l-.9 1.3h.9M226.1 137.8h.6l.6 .6-.6 .7h-.6zM92.7 153h.6l.7 .7-.7 .6h-.6zM148.6 153h.6l.7 .7-.7 .6h-.6zM257.8 144.1h.6l.7 .7-.7 .6h-.6z" fill="none" stroke="#725600" stroke-width=".18"/>
<g fill="none" stroke="#009600" stroke-width=".18">
<path d="M34.3 38.1h25.4M34.3 33h11.4M38.1 38.1v1.3M52.1 38.1v1.3M53.3 33h5.1M241.3 34.3v3.8M209.5 48.3h5.1M212.1 54.6h10.1M212.1 48.3v1.2M222.2 43.2h11.5M222.2 53.3v2.6M241.3 48.3v25.4h-22.9v2.5"/>
<path d="M241.3 59.7h5.1M254 59.7h1.3M260.3 59.7h5.1M34.3 74.9h11.4M53.3 74.9h5.1M231.1 73.7v2.5M34.3 80h25.4M38.1 80v1.3M52.1 80v1.3M218.4 96.5v2.6M229.9 86.4h3.8M231.1 81.3v17.8"/>
<path d="M241.3 91.4v7.7M241.3 81.3h20.3M260.3 81.3v7.6M34.3 116.8h11.4M53.3 116.8h5.1M94 106.7h1.2M102.9 106.7h1.2M109.2 106.7h3.8M149.9 106.7h1.2M158.7 106.7h1.3M165.1 106.7h3.8M260.3 101.6v1.3h3.9"/>
<path d="M34.3 121.9h25.4M38.1 121.9v1.3M52.1 121.9v1.3M34.3 158.8h11.4M53.3 158.8h5.1M94 153.7h1.2M102.9 153.7h1.2M109.2 153.7h3.8M149.9 153.7h1.2M158.7 153.7h1.3M165.1 153.7h3.8M257.8 141h-2.5v3.8h2.5"/>
<path d="M34.3 163.8h25.4M38.1 163.8v1.3M52.1 163.8v1.3"/>
</g>
<path d="M33.7 40l1.2 1.2M34.9 40l-1.2 1.2M33.7 81.9l1.2 1.3M34.9 81.9l-1.2 1.3M33.7 123.9l1.2 1.2M34.9 123.9l-1.2 1.2M33.7 165.8l1.2 1.2M34.9 165.8l-1.2 1.2" fill="none" stroke="#000084" stroke-width=".18"/>
<path d="M15.2 15.2h63.5v180.4h-63.5zM81.3 15.2h111.7v40.7h-111.7zM195.6 15.2h86.3v96.6h-86.3zM81.3 58.4h111.7v104.2h-111.7zM195.6 114.3h86.3v48.3h-86.3z" fill="none" stroke="#0000c2" stroke-width=".18"/>
<g fill="none" stroke="#0000c2" stroke-width=".38">
<path d="M40.6 17a.66 .66 0 0 0-1 .1M49.8 16.8v1.6M54 18.1l.5 .1 .1 .2-.3 .3h-.4M54 17.4l.5 .1M127.3 16.9l-.8-.1-.2 .2M128.1 16.8l-.1 .1 .1 .1M128.1 16.8l.1 .1-.1 .1M128.1 16.8v.2M134.2 16.8v1.6l.2 .3M136.6 16.8l-.1 .1 .1 .1M136.6 16.8l.1 .1-.1 .1M136.6 16.8v.2"/>
<path d="M143.5 16.8v1.6M218.8 17.1a.65 .65 0 0 1 1 0M222.5 16.8v1.9M229.6 16.8v1.9M232 16.8v1.9M233.9 17l-.3-.2h-.7v1.9M237.3 17l-.3-.2h-.7v1.9M243.1 16.8l-.1 .1 .1 .1M243.1 16.8l.1 .1-.1 .1M243.1 16.8v.2M249.7 18.7v-1.9l.6 1.4 .7-1.4v1.9M254.4 16.8v1.9"/>
<path d="M257 16.8v1.6M127.8 60l-.1 .1 .1 .1M127.8 60l.1 .1-.1 .1M127.8 60v.2M133.8 60v1.6l.3 .3M139.5 60v1.6M143.7 60v1.6M127 60.1l-.8-.1-.2 .2M221 115.9h1.2l-.7 .7M223 116l.2-.1h.4l.3 .1M224.8 115.9v1.9M226.3 115.9v1.9"/>
<path d="M227.4 115.9v1.9M228.1 116.5h1l-1 1.3h1M232.9 115.9l-.1 .1h.1M232.9 115.9l.1 .1h-.1M232.9 115.9v.1M238.9 115.9v1.6M246.5 115.9v1.9M249.1 115.9v1.6M251.8 115.9v1.6M252.9 115.9l-.1 .1h.1M252.9 115.9l.1 .1h-.1M252.9 115.9v.1"/>
</g>
<g fill="#009600" stroke="#009600" stroke-width=".18">
<circle cx="241.3" cy="81.3" r=".46"/>
<circle cx="260.3" cy="81.3" r=".46"/>
<circle cx="241.3" cy="73.7" r=".46"/>
<circle cx="255.3" cy="141" r=".46"/>
<circle cx="52.1" cy="80" r=".46"/>
<circle cx="38.1" cy="38.1" r=".46"/>
<circle cx="38.1" cy="80" r=".46"/>
<circle cx="52.1" cy="38.1" r=".46"/>
<circle cx="212.1" cy="48.3" r=".46"/>
<circle cx="222.2" cy="54.6" r=".46"/>
<circle cx="241.3" cy="59.7" r=".46"/>
<circle cx="218.4" cy="73.7" r=".46"/>
<circle cx="231.1" cy="73.7" r=".46"/>
<circle cx="38.1" cy="121.9" r=".46"/>
<circle cx="52.1" cy="163.8" r=".46"/>
<circle cx="52.1" cy="121.9" r=".46"/>
<circle cx="38.1" cy="163.8" r=".46"/>
</g>
<text font-size="2.8" fill="#840000" x="178" y="190.9">Title:</text>
<g font-size="2.7" fill="#0000c2">
<text x="38.7" y="19.8">Connectors</text>
<text x="125.4" y="19.8">Signal</text>
<text x="136.5" y="19.8">inverters</text>
<text x="217.9" y="19.8">Onboard</text>
<text x="231.9" y="19.8">IR</text>
<text x="237" y="19.8">Receiver</text>
<text x="251.1" y="19.8">Module</text>
<text x="125.1" y="63">Signal</text>
<text x="136.2" y="63">selectors</text>
<text x="220.3" y="118.8">38kHz</text>
<text x="231.2" y="118.8">signal</text>
<text x="242.1" y="118.8">modulation</text>
</g>
<g font-size="2.1" fill="#840000">
<text x="178" y="184">Sheet:</text>
<text x="186.2" y="184">/Infrared</text>
<text x="197.9" y="184">Receiver/</text>
<text x="178" y="186.7">File:</text>
<text x="184.1" y="186.7">rx.kicad_sch</text>
<text x="178" y="196.9">KiCad</text>
<text x="178" y="194.1">Size:</text>
<text x="184.7" y="194.1">A4</text>
<text x="185.7" y="196.9">E.D.A.</text>
<text x="193.3" y="196.9">9.0.1</text>
<text x="200" y="194.1">Date:</text>
<text x="263" y="194.3">Rev:</text>
<text x="263" y="196.9">Id:</text>
<text x="267.1" y="196.9">3/5</text>
</g>
<g font-size="1.8" fill="#840000">
<text x="35" y="11.9">1</text>
<text x="85" y="11.9">2</text>
<text x="135" y="11.9">3</text>
<text x="185" y="11.9">4</text>
<text x="235" y="11.9">5</text>
<text x="285" y="11.9">6</text>
<text x="10.3" y="35.9">A</text>
<text x="87.9" y="35.2">RX1_5V</text>
<text x="107.5" y="33.1" transform="rotate(-90 107.5 33.1)">V_{CC}</text>
<text x="117.3" y="35.2">RX1_5V_INV</text>
<text x="143.8" y="35.2">RX3_5V</text>
<text x="173.2" y="35.2">RX3_5V_INV</text>
<text x="222" y="35.6" transform="rotate(-90 222 35.6)">5</text>
<text x="285.3" y="35.9">A</text>
<text x="60.2" y="39.1">RX1_5V</text>
<text x="87.9" y="40.3">RX2_5V</text>
<text x="117.3" y="40.3">RX2_5V_INV</text>
<text x="143.8" y="40.3">RX4_5V</text>
<text x="173.2" y="40.3">RX4_5V_INV</text>
<text x="106.4" y="46.4" transform="rotate(-90 106.4 46.4)">2</text>
<text x="162.3" y="46.4" transform="rotate(-90 162.3 46.4)">2</text>
<text x="265.9" y="60.6">DIAG_LED_GND</text>
<text x="39.1" y="66.2" transform="rotate(-90 39.1 66.2)">DIAG_LED_GND</text>
<text x="60.2" y="81">RX2_5V</text>
<text x="83.9" y="79.7">RX1_5V_INV</text>
<text x="124.9" y="82.2">RX_PLAIN</text>
<text x="139.8" y="79.7">RX3_5V_INV</text>
<text x="180.8" y="82.2">RX_PLAIN</text>
<text x="269.7" y="82.2">RX_PLAIN</text>
<text x="10.3" y="85.9">B</text>
<text x="87.9" y="84.8">RX1_5V</text>
<text x="143.8" y="84.8">RX3_5V</text>
<text x="285.3" y="85.9">B</text>
<text x="162.3" y="90.9" transform="rotate(-90 162.3 90.9)">2</text>
<text x="113.5" y="107.6">DIAG_LED_GND</text>
<text x="169.4" y="107.6">DIAG_LED_GND</text>
<text x="264.6" y="103.8">DIAG_LED_GND</text>
<text x="39.1" y="108.1" transform="rotate(-90 39.1 108.1)">DIAG_LED_GND</text>
<text x="60.2" y="122.9">RX3_5V</text>
<text x="83.9" y="126.7">RX2_5V_INV</text>
<text x="87.9" y="131.8">RX2_5V</text>
<text x="124.9" y="129.2">RX_PLAIN</text>
<text x="139.8" y="126.7">RX4_5V_INV</text>
<text x="143.8" y="131.8">RX4_5V</text>
<text x="180.8" y="129.2">RX_PLAIN</text>
<text x="10.3" y="135.9">C</text>
<text x="106.4" y="137.9" transform="rotate(-90 106.4 137.9)">2</text>
<text x="285.3" y="135.9">C</text>
<text x="258.3" y="141.9">RX</text>
<text x="216.9" y="144.5">RX_PLAIN</text>
<text x="39.1" y="150.1" transform="rotate(-90 39.1 150.1)">DIAG_LED_GND</text>
<text x="113.5" y="154.6">DIAG_LED_GND</text>
<text x="169.4" y="154.6">DIAG_LED_GND</text>
<text x="60.2" y="164.8">RX4_5V</text>
<text x="10.3" y="185.9">D</text>
<text x="285.3" y="185.9">D</text>
<text x="39.1" y="192" transform="rotate(-90 39.1 192)">DIAG_LED_GND</text>
<text x="35" y="199.9">1</text>
<text x="85" y="199.9">2</text>
<text x="135" y="199.9">3</text>
<text x="185" y="199.9">4</text>
<text x="235" y="199.9">5</text>
<text x="285" y="199.9">6</text>
</g>
<g font-size="1.8" fill="#006464">
<text x="104.6" y="22.5">+5V</text>
<text x="160.5" y="22.5">+5V</text>
<text x="22.8" y="27.5">PJ-327U</text>
<text x="26.1" y="25">J2</text>
<text x="48.3" y="27.5">F2</text>
<text x="60.3" y="27.5">R24</text>
<text x="108.9" y="27.5">NC7WZ14P6X</text>
<text x="108.9" y="25">U4</text>
<text x="164.8" y="27.5">NC7WZ14P6X</text>
<text x="164.8" y="25">U5</text>
<text x="38.1" y="31.3">GND</text>
<text x="49.3" y="30.1">50mA</text>
<text x="59.7" y="30.1">15R4</text>
<text x="69.9" y="33.9">+5V</text>
<text x="99.6" y="35.2">1A</text>
<text x="111.3" y="35.2">1Y</text>
<text x="155.4" y="35.2">1A</text>
<text x="163.4" y="33.1" transform="rotate(-90 163.4 33.1)">V_{CC}</text>
<text x="167.2" y="35.2">1Y</text>
<text x="220.2" y="30.1">+5V</text>
<text x="239.3" y="30.1">+5V</text>
<text x="99.6" y="40.2">2A</text>
<text x="111.3" y="40.2">2Y</text>
<text x="155.4" y="40.2">2A</text>
<text x="167.2" y="40.2">2Y</text>
<text x="224.8" y="37.7">RN11D</text>
<text x="224.8" y="40.2">5K1</text>
<text x="40.6" y="42.8">RN5D</text>
<text x="40.6" y="45.3">5K1</text>
<text x="54.6" y="45.3">100K</text>
<text x="54.6" y="42.8">R32</text>
<text x="107.5" y="43.9" transform="rotate(-90 107.5 43.9)">GND</text>
<text x="163.4" y="43.9" transform="rotate(-90 163.4 43.9)">GND</text>
<text x="226.1" y="47.9">Q10A</text>
<text x="245.1" y="45.3">Q11</text>
<text x="245.1" y="42.8">SP2006KT5</text>
<text x="40.6" y="49.1">LED5</text>
<text x="40.6" y="51.6">Ice</text>
<text x="44.6" y="51.6">Blue</text>
<text x="50" y="52.9">GND</text>
<text x="104.6" y="52.9">GND</text>
<text x="160.5" y="52.9">GND</text>
<text x="214.6" y="51.7">R30</text>
<text x="226.1" y="50.4">PDNM6ET20V05</text>
<text x="214.6" y="54.2">100K</text>
<text x="246.9" y="54.2">RN11C</text>
<text x="248.2" y="56.7">5K1</text>
<text x="254.7" y="54.2">LED18</text>
<text x="255.6" y="56.7">Pink</text>
<text x="220.2" y="61.8">GND</text>
<text x="22.8" y="69.4">PJ-327U</text>
<text x="26.1" y="66.9">J3</text>
<text x="48.3" y="69.4">F3</text>
<text x="49.3" y="72">50mA</text>
<text x="59.7" y="72">15R4</text>
<text x="60.3" y="69.4">R25</text>
<text x="104.6" y="66.9">+5V</text>
<text x="160.5" y="66.9">+5V</text>
<text x="38.1" y="73.3">GND</text>
<text x="69.9" y="75.8">+5V</text>
<text x="123.1" y="75.8">U6</text>
<text x="179" y="75.8">U8</text>
<text x="205" y="74.5">PWR_FLAG</text>
<text x="243.8" y="77.1">RN11B</text>
<text x="99.6" y="79.6">I1</text>
<text x="112.5" y="82.1">Y</text>
<text x="115.9" y="78.4">SN74LVC1G157DC</text>
<text x="155.4" y="79.6">I1</text>
<text x="168.4" y="82.1">Y</text>
<text x="171.7" y="78.4">SN74LVC1G157DC</text>
<text x="219.3" y="82.6" transform="rotate(-90 219.3 82.6)">V_{CC}</text>
<text x="233.7" y="78.3">C17</text>
<text x="233.7" y="80.9">10u</text>
<text x="243.8" y="79.6">5K1</text>
<text x="40.6" y="84.7">RN5A</text>
<text x="40.6" y="87.2">5K1</text>
<text x="54.6" y="87.2">100K</text>
<text x="54.6" y="84.7">R33</text>
<text x="99.6" y="84.7">I0</text>
<text x="99.6" y="87.2">S</text>
<text x="116" y="86">1N5819WT</text>
<text x="119.6" y="88.5">D3</text>
<text x="155.4" y="84.7">I0</text>
<text x="155.4" y="87.2">S</text>
<text x="171.8" y="86">1N5819WT</text>
<text x="175.5" y="88.5">D5</text>
<text x="196" y="88.5">DY-IRMHA384</text>
<text x="205.6" y="86">U10</text>
<text x="221.7" y="87.2">OUT</text>
<text x="245.1" y="86">Q10B</text>
<text x="245.1" y="88.5">PDNM6ET20V05</text>
<text x="260.7" y="86">1N5819WT</text>
<text x="264.4" y="88.5">D7</text>
<text x="40.6" y="91">LED6</text>
<text x="40.6" y="93.5">Ice</text>
<text x="44.6" y="93.5">Blue</text>
<text x="50" y="94.8">GND</text>
<text x="219.3" y="93.5" transform="rotate(-90 219.3 93.5)">GND</text>
<text x="262.9" y="92.3">RN11A</text>
<text x="262.9" y="94.8">5K1</text>
<text x="96.4" y="101.2">RN5C</text>
<text x="104.2" y="101.2">LED9</text>
<text x="104.6" y="97.4">GND</text>
<text x="152.3" y="101.2">RN5B</text>
<text x="159.5" y="101.2">LED10</text>
<text x="160.5" y="97.4">GND</text>
<text x="262.9" y="98.6">LED19</text>
<text x="262.9" y="101.1">Ice</text>
<text x="266.9" y="101.1">Blue</text>
<text x="97.1" y="103.7">5K1</text>
<text x="104.5" y="103.7">Pink</text>
<text x="153" y="103.7">5K1</text>
<text x="160.4" y="103.7">Pink</text>
<text x="216.4" y="105">GND</text>
<text x="229.1" y="105">GND</text>
<text x="239.3" y="105">GND</text>
<text x="22.8" y="111.4">PJ-327U</text>
<text x="26.1" y="108.8">J4</text>
<text x="48.3" y="111.4">F4</text>
<text x="49.3" y="113.9">50mA</text>
<text x="59.7" y="113.9">15R4</text>
<text x="60.3" y="111.4">R26</text>
<text x="104.6" y="113.9">+5V</text>
<text x="160.5" y="113.9">+5V</text>
<text x="38.1" y="115.2">GND</text>
<text x="69.9" y="117.7">+5V</text>
<text x="115.9" y="125.4">SN74LVC1G157DC</text>
<text x="123.1" y="122.8">U7</text>
<text x="171.7" y="125.4">SN74LVC1G157DC</text>
<text x="179" y="122.8">U9</text>
<text x="40.6" y="126.6">RN6D</text>
<text x="40.6" y="129.1">5K1</text>
<text x="54.6" y="129.1">100K</text>
<text x="54.6" y="126.6">R34</text>
<text x="99.6" y="126.6">I1</text>
<text x="99.6" y="131.7">I0</text>
<text x="112.5" y="129.1">Y</text>
<text x="155.4" y="126.6">I1</text>
<text x="155.4" y="131.7">I0</text>
<text x="168.4" y="129.1">Y</text>
<text x="240.5" y="126.6">+5V</text>
<text x="40.6" y="132.9">LED7</text>
<text x="40.6" y="135.4">Ice</text>
<text x="44.6" y="135.4">Blue</text>
<text x="50" y="136.8">GND</text>
<text x="99.6" y="134.2">S</text>
<text x="116" y="132.9">1N5819WT</text>
<text x="119.6" y="135.5">D4</text>
<text x="155.4" y="134.2">S</text>
<text x="171.8" y="132.9">1N5819WT</text>
<text x="175.5" y="135.5">D6</text>
<text x="255.8" y="135.5">U15</text>
<text x="243.4" y="140.2" transform="rotate(-90 243.4 140.2)">VCC</text>
<text x="249.7" y="138.1">SN74AHC1G08DC</text>
<text x="96.4" y="148.2">RN6C</text>
<text x="103.6" y="148.2">LED11</text>
<text x="104.6" y="144.4">GND</text>
<text x="152.3" y="148.2">RN6B</text>
<text x="159.5" y="148.2">LED12</text>
<text x="160.5" y="144.4">GND</text>
<text x="243.4" y="145.5" transform="rotate(-90 243.4 145.5)">GND</text>
<text x="22.8" y="153.3">PJ-327U</text>
<text x="26.1" y="150.7">J5</text>
<text x="48.3" y="153.3">F5</text>
<text x="49.3" y="155.8">50mA</text>
<text x="59.7" y="155.8">15R4</text>
<text x="60.3" y="153.3">R27</text>
<text x="97.1" y="150.7">5K1</text>
<text x="104.5" y="150.7">Pink</text>
<text x="153" y="150.7">5K1</text>
<text x="160.4" y="150.7">Pink</text>
<text x="38.1" y="157.1">GND</text>
<text x="69.9" y="159.6">+5V</text>
<text x="240.5" y="157.1">GND</text>
<text x="40.6" y="168.5">RN6A</text>
<text x="40.6" y="171">5K1</text>
<text x="54.6" y="171">100K</text>
<text x="54.6" y="168.5">R35</text>
<text x="40.6" y="174.8">LED8</text>
<text x="40.6" y="177.3">Ice</text>
<text x="44.6" y="177.3">Blue</text>
<text x="50" y="178.7">GND</text>
</g>
<g font-size="1.8" fill="#a90000">
<text x="106.4" y="28.6" transform="rotate(-90 106.4 28.6)">5</text>
<text x="162.3" y="28.6" transform="rotate(-90 162.3 28.6)">5</text>
<text x="32.3" y="32.8">R</text>
<text x="32.3" y="30.2">S</text>
<text x="97.1" y="34">1</text>
<text x="114.9" y="34">6</text>
<text x="153" y="34">1</text>
<text x="170.7" y="34">6</text>
<text x="31.8" y="40.4">TN</text>
<text x="32.4" y="37.8">T</text>
<text x="37.8" y="40.7" transform="rotate(-90 37.8 40.7)">4</text>
<text x="97.1" y="39.1">3</text>
<text x="114.9" y="39.1">4</text>
<text x="153" y="39.1">3</text>
<text x="170.7" y="39.1">4</text>
<text x="222" y="42" transform="rotate(-90 222 42)">4</text>
<text x="241" y="40.1" transform="rotate(-90 241 40.1)">2</text>
<text x="37.8" y="47.1" transform="rotate(-90 37.8 47.1)">5</text>
<text x="222" y="45.2" transform="rotate(-90 222 45.2)">3</text>
<text x="234.2" y="42.9">1</text>
<text x="241" y="47.7" transform="rotate(-90 241 47.7)">3</text>
<text x="215.2" y="48">5</text>
<text x="222" y="52.8" transform="rotate(-90 222 52.8)">4</text>
<text x="246.3" y="59.4">3</text>
<text x="252.7" y="59.4">6</text>
<text x="32.3" y="74.7">R</text>
<text x="32.3" y="72.1">S</text>
<text x="106.4" y="73.1" transform="rotate(-90 106.4 73.1)">5</text>
<text x="162.3" y="73.1" transform="rotate(-90 162.3 73.1)">5</text>
<text x="241" y="75" transform="rotate(-90 241 75)">7</text>
<text x="31.8" y="82.3">TN</text>
<text x="32.4" y="79.8">T</text>
<text x="37.8" y="82.6" transform="rotate(-90 37.8 82.6)">1</text>
<text x="97.1" y="78.5">1</text>
<text x="97.1" y="83.6">3</text>
<text x="114.9" y="81">4</text>
<text x="153" y="78.5">1</text>
<text x="153" y="83.6">3</text>
<text x="170.7" y="81">4</text>
<text x="218.2" y="78.2" transform="rotate(-90 218.2 78.2)">3</text>
<text x="241" y="83.3" transform="rotate(-90 241 83.3)">6</text>
<text x="241" y="81.4" transform="rotate(-90 241 81.4)">2</text>
<text x="37.8" y="89" transform="rotate(-90 37.8 89)">8</text>
<text x="97.1" y="86.1">6</text>
<text x="153" y="86.1">6</text>
<text x="227.3" y="86.1">1</text>
<text x="234.2" y="86.1">2</text>
<text x="106.4" y="90.9" transform="rotate(-90 106.4 90.9)">2</text>
<text x="218.2" y="96" transform="rotate(-90 218.2 96)">2</text>
<text x="241" y="90.9" transform="rotate(-90 241 90.9)">1</text>
<text x="260.1" y="90.2" transform="rotate(-90 260.1 90.2)">1</text>
<text x="260.1" y="96.6" transform="rotate(-90 260.1 96.6)">8</text>
<text x="95.2" y="106.4">3</text>
<text x="101.5" y="106.4">6</text>
<text x="151.1" y="106.4">2</text>
<text x="157.4" y="106.4">7</text>
<text x="32.3" y="116.6">R</text>
<text x="32.3" y="114">S</text>
<text x="31.8" y="124.2">TN</text>
<text x="32.4" y="121.7">T</text>
<text x="37.8" y="124.5" transform="rotate(-90 37.8 124.5)">4</text>
<text x="97.1" y="125.5">1</text>
<text x="106.4" y="120.1" transform="rotate(-90 106.4 120.1)">5</text>
<text x="153" y="125.5">1</text>
<text x="162.3" y="120.1" transform="rotate(-90 162.3 120.1)">5</text>
<text x="37.8" y="130.9" transform="rotate(-90 37.8 130.9)">5</text>
<text x="97.1" y="130.6">3</text>
<text x="114.9" y="128">4</text>
<text x="153" y="130.6">3</text>
<text x="170.7" y="128">4</text>
<text x="97.1" y="133.1">6</text>
<text x="153" y="133.1">6</text>
<text x="162.3" y="137.9" transform="rotate(-90 162.3 137.9)">2</text>
<text x="242.3" y="134.1" transform="rotate(-90 242.3 134.1)">5</text>
<text x="230.4" y="138.2">1</text>
<text x="230.4" y="143.3">2</text>
<text x="250.8" y="140.7">4</text>
<text x="242.3" y="149.3" transform="rotate(-90 242.3 149.3)">3</text>
<text x="32.3" y="156">S</text>
<text x="95.2" y="153.4">3</text>
<text x="101.5" y="153.4">6</text>
<text x="151.1" y="153.4">2</text>
<text x="157.4" y="153.4">7</text>
<text x="32.3" y="158.5">R</text>
<text x="31.8" y="166.1">TN</text>
<text x="32.4" y="163.6">T</text>
<text x="37.8" y="166.4" transform="rotate(-90 37.8 166.4)">1</text>
<text x="37.8" y="172.8" transform="rotate(-90 37.8 172.8)">8</text>
</g>
<g font-size="1.8" fill="#0f0f0f">
<text x="44.1" y="33" transform="rotate(-90 44.1 33)">RX1_5V_FUSE</text>
<text x="44.6" y="30.1">24V</text>
<text x="56.8" y="33" transform="rotate(-90 56.8 33)">RX1_5V_R</text>
<text x="44.6" y="72">24V</text>
<text x="44.1" y="74.9" transform="rotate(-90 44.1 74.9)">RX2_5V_FUSE</text>
<text x="56.8" y="74.9" transform="rotate(-90 56.8 74.9)">RX2_5V_R</text>
<text x="221" y="73.3">IRM_5V</text>
<text x="248.9" y="80.9">IRM_RX</text>
<text x="229.5" y="97.3" transform="rotate(-90 229.5 97.3)">IRM_RX_INV</text>
<text x="44.6" y="113.9">24V</text>
<text x="44.1" y="116.8" transform="rotate(-90 44.1 116.8)">RX3_5V_FUSE</text>
<text x="56.8" y="116.8" transform="rotate(-90 56.8 116.8)">RX3_5V_R</text>
<text x="44.6" y="155.8">24V</text>
<text x="44.1" y="158.8" transform="rotate(-90 44.1 158.8)">RX4_5V_FUSE</text>
<text x="56.8" y="158.8" transform="rotate(-90 56.8 158.8)">RX4_5V_R</text>
</g>
<text font-size="1.8" fill="#009600" x="222.2" y="42.8">IRM_EN_INV</text>
<g font-size="1.8" fill="#725600">
<text x="201.1" y="49.1">IRM_EN</text>
<text x="85" y="87.2">RX1_MODE</text>
<text x="140.9" y="87.2">RX3_MODE</text>
<text x="82.5" y="107.5">RX1_MODE</text>
<text x="138.3" y="107.5">RX2_MODE</text>
<text x="85" y="134.2">RX2_MODE</text>
<text x="140.9" y="134.2">RX4_MODE</text>
<text x="219.4" y="139.3">38KHZ</text>
<text x="259.3" y="145.6">RX</text>
<text x="82.5" y="154.5">RX3_MODE</text>
<text x="138.3" y="154.5">RX4_MODE</text>
</g>
<g font-size="1.6" fill="#006464">
<text x="107.5" y="77.3" transform="rotate(-90 107.5 77.3)">V_{CC}</text>
<text x="163.4" y="77.3" transform="rotate(-90 163.4 77.3)">V_{CC}</text>
<text x="107.5" y="88.4" transform="rotate(-90 107.5 88.4)">GND</text>
<text x="163.4" y="88.4" transform="rotate(-90 163.4 88.4)">GND</text>
<text x="107.5" y="124.2" transform="rotate(-90 107.5 124.2)">V_{CC}</text>
<text x="163.4" y="124.2" transform="rotate(-90 163.4 124.2)">V_{CC}</text>
<text x="107.5" y="135.4" transform="rotate(-90 107.5 135.4)">GND</text>
<text x="163.4" y="135.4" transform="rotate(-90 163.4 135.4)">GND</text>
</g>
</svg>
